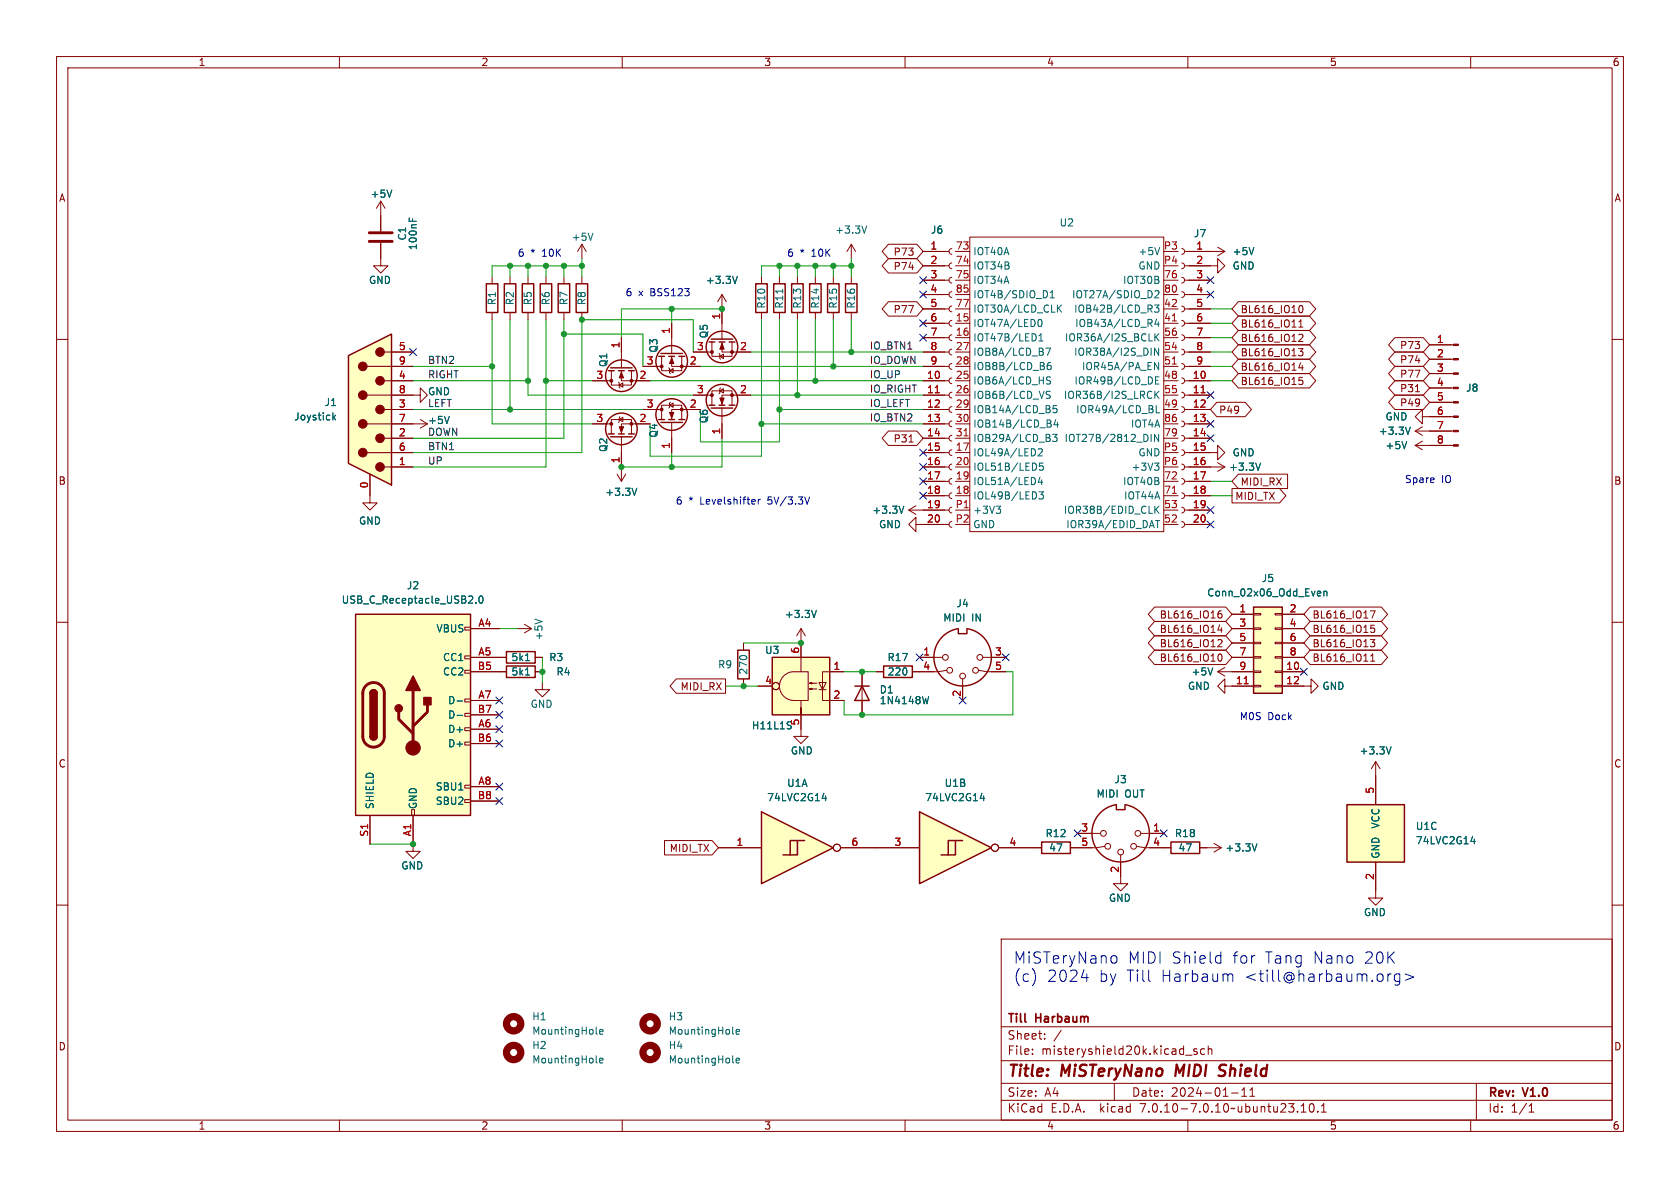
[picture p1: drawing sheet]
<svg xmlns="http://www.w3.org/2000/svg" width="297mm" height="210mm" viewBox="0 0 297 210" stroke-linecap="round" stroke-linejoin="round" font-family="sans-serif">
<g fill="none" stroke="#840000" stroke-width=".18">
<path d="M10 10h277v190h-277zM12 12h273v186h-273zM60 10v2M110 10v2M160 10v2M210 10v2M260 10v2M67.3 35.6v5.3M67.3 35.6l-.8 1.2M67.3 35.6l.8 1.2M10 60h2M67.3 42.9v4.1h1.3l-1.3 1.3-1.3-1.3h1.3"/>
<path d="M87 48.9v1.3M87 55.2v1.3M90.2 48.9v1.3M90.2 55.2v1.3M93.3 48.9v1.3M93.3 55.2v1.3M96.5 48.9v1.3M96.5 55.2v1.3M99.7 48.9v1.3M99.7 55.2v1.3M102.9 43.2l-.8 1.3M102.9 43.2v2.5"/>
<path d="M102.9 48.9v1.3M102.9 55.2v1.3M102.9 43.2l.7 1.3M109.9 59.7v5.3M147.3 48.9v1.3M147.3 55.2v1.3M150.5 43.2v2.5M150.5 48.9v1.3M150.5 55.2v1.3M150.5 43.2l-.8 1.3M150.5 43.2l.8 1.3M163.2 59.7h4.6"/>
<path d="M163.2 57.2h4.6M163.2 54.6h4.6M163.2 52.1h4.6M163.2 49.5h4.6M163.2 47h4.6M163.2 44.5h4.6M168.3 59.2l-.4 .1-.1 .4 .1 .3 .4 .2M168.3 56.6l-.4 .2-.1 .3 .1 .4 .4 .2M168.3 54.1l-.4 .1-.1 .4 .1 .4 .4 .1M168.3 51.6l-.4 .1-.1 .4 .1 .3 .4 .2M168.3 49l-.4 .2-.1 .3 .1 .4 .4 .1M168.3 46.5l-.4 .1-.1 .4 .1 .3 .4 .2"/>
<path d="M168.3 43.9l-.4 .2-.1 .3 .1 .4 .4 .2M168.9 59.7h2.5M168.9 57.2h2.5M168.9 54.6h2.5M168.9 52.1h2.5M168.9 49.5h2.5M168.9 47h2.5M168.9 44.5h2.5M171.4 41.9h34.3v52.1h-34.3zM205.7 59.7h2.6M205.7 57.2h2.6M205.7 54.6h2.6"/>
<path d="M205.7 52.1h2.6M205.7 49.5h2.6M208.9 59.2l.4 .1 .1 .4-.1 .4-.4 .1M208.9 56.6l.4 .2 .1 .4-.1 .3-.4 .2M208.9 54.1l.4 .2 .1 .3-.1 .4-.4 .1M208.9 51.6l.4 .1 .1 .4-.1 .3-.4 .2M208.9 49l.4 .2 .1 .3-.1 .4-.4 .1M208.9 46.5l.4 .1 .1 .4-.1 .4-.4 .1M208.9 43.9l.4 .2 .1 .4-.1 .3-.4 .2M209.4 47h5.9v-1.3l1.2 1.3-1.2 1.3v-1.3M209.4 59.7h4.6M209.4 57.2h4.6"/>
<path d="M209.4 54.6h4.6M209.4 52.1h4.6M209.4 49.5h4.6M209.4 44.5h7.1M215.3 43.7l1.2 .8M216.5 44.5l-1.2 .7M285 60h2M73 69.9h1.3v-1.3l1.3 1.3-1.3 1.2v-1.2M73 74.9h2.6M74.3 74.2l1.3 .7M75.6 74.9l-1.3 .8M104.8 67.3h3.3"/>
<path d="M108.1 65.5v2.6h3.5v-2.6M109.3 67.6l.2 .1v.8l.1 .1M109.5 68.1l.6-.4v.8zM109.9 65.5v1.8h5M163.2 67.3h4.6M163.2 74.9h4.6M163.2 77.5h4.6M163.2 72.4h4.6M163.2 69.9h4.6M163.2 64.8h4.6M163.2 62.2h4.6M168.3 79.5l-.4 .1-.1 .4 .1 .4 .4 .1"/>
<path d="M168.3 77l-.4 .1-.1 .4 .1 .3 .4 .2M168.3 74.4l-.4 .2-.1 .3 .1 .4 .4 .1M168.3 71.9l-.4 .1-.1 .4 .1 .3 .4 .2M168.3 69.3l-.4 .2-.1 .3 .1 .4 .4 .2M168.3 66.8l-.4 .1-.1 .4 .1 .4 .4 .1M168.3 64.3l-.4 .1-.1 .4 .1 .3 .4 .2M168.3 61.7l-.4 .2-.1 .3 .1 .4 .4 .1M168.9 67.3h2.5M168.9 74.9h2.5M168.9 77.5h2.5M168.9 72.4h2.5M168.9 69.9h2.5"/>
<path d="M168.9 64.8h2.5M168.9 62.2h2.5M205.7 67.3h2.6M205.7 74.9h2.6M205.7 77.5h2.6M205.7 72.4h2.6M205.7 69.9h2.6M205.7 64.8h2.6M205.7 62.2h2.6M208.9 79.5l.4 .2 .1 .3-.1 .4-.4 .1M208.9 77l.4 .1 .1 .4-.1 .3-.4 .2M208.9 74.4l.4 .2 .1 .3-.1 .4-.4 .1"/>
<path d="M208.9 71.9l.4 .1 .1 .4-.1 .4-.4 .1M208.9 69.3l.4 .2 .1 .4-.1 .3-.4 .2M208.9 66.8l.4 .2 .1 .3-.1 .4-.4 .1M208.9 64.3l.4 .1 .1 .4-.1 .3-.4 .2M208.9 61.7l.4 .2 .1 .3-.1 .4-.4 .1M209.4 67.3h4.6M209.4 74.9h4.6M209.4 77.5h4.6M209.4 72.4h4.6M209.4 69.9h4.6M209.4 64.8h4.6M209.4 62.2h4.6"/>
<path d="M250.2 76.2h6.7M250.2 76.2l1.3 .8M250.2 78.7h6.7M250.2 78.7l1.3 .8M251.5 73.7v1.2l-1.3-1.2 1.3-1.3v1.3h5.4M251.5 75.4l-1.3 .8M251.5 78l-1.3 .7M252.7 71.1h4.2M252.7 68.6h4.2M252.7 66h4.2M252.7 63.5h4.2M252.7 61h4.2"/>
<path d="M160.7 90.2h7.1M160.7 90.2l1.2 .7M161.9 92.7v-1.3l-1.2 1.3 1.2 1.3v-1.3h5.9M161.9 89.4l-1.2 .8M163.2 87.6h4.6M163.2 85.1h4.6M163.2 82.6h4.6M163.2 80h4.6M168.3 92.2l-.4 .1-.1 .4 .1 .4 .4 .1M168.3 89.7l-.4 .1-.1 .4 .1 .3 .4 .2M168.3 87.1l-.4 .2-.1 .3 .1 .4 .4 .1M168.3 84.6l-.4 .1-.1 .4 .1 .3 .4 .2"/>
<path d="M168.3 82l-.4 .2-.1 .3 .1 .4 .4 .2M168.9 90.2h2.5M168.9 87.6h2.5M168.9 85.1h2.5M168.9 82.6h2.5M168.9 80h2.5M205.7 92.7h2.6M205.7 90.2h2.6M205.7 87.6h2.6M205.7 85.1h2.6M208.9 92.2l.4 .2 .1 .3-.1 .4-.4 .1M208.9 89.7l.4 .1 .1 .4-.1 .3-.4 .2"/>
<path d="M208.9 87.1l.4 .2 .1 .3-.1 .4-.4 .1M208.9 84.6l.4 .1 .1 .4-.1 .4-.4 .1M208.9 82l.4 .2 .1 .4-.1 .3-.4 .2M209.4 80h5.9v-1.3l1.2 1.3-1.2 1.3v-1.3M209.4 92.7h4.6M209.4 90.2h4.6M209.4 87.6h4.6M209.4 85.1h4.6M209.4 82.6h7.1M215.3 81.8l1.2 .8M216.5 82.6l-1.2 .7M10 110h2"/>
<path d="M82.2 118.5h1v.5h-1zM82.2 116h1v.5h-1zM82.2 110.9h1v.5h-1zM83.2 118.7h6.3M83.2 116.2h6.3M83.2 111.1h5.1M91.4 111.1h2.6M92.7 110.4l1.3 .7M94 111.1l-1.3 .8M94.6 118.7h1.3M94.6 116.2h1.3M131.4 113.7v1.2"/>
<path d="M138.6 119.5a2.54 2.54 0 0 1 1.7-.8h2.6v5.1h-2.6a2.54 2.54 0 0 1-2.3-1.6 2.54 2.54 0 0 1 .6-2.7zM141.6 111.1l-.8 1.3M141.6 111.1v7.6M141.6 111.1l.8 1.3M149.2 118.7h-3.8v5.1h3.8M154.9 118.7h1.3M162.6 116.2h4M167.4 118.5l-1.5 .2h-4.6M173 118.5l1.5 .2h3.3M173.7 116.2h4.1M215.3 118.7h6.3M215.3 118.7l1.2 .8"/>
<path d="M216.5 118l-1.2 .7M217.8 116.2h3.8M217.8 111.1h3.8M217.8 108.6h3.8M217.8 113.7h3.8M221.6 118.6h1.3v.3h-1.3zM221.6 116.1h1.3v.2h-1.3zM221.6 113.5h1.3v.3h-1.3zM221.6 111h1.3v.3h-1.3zM221.6 108.5h1.3v.2h-1.3zM225.4 118.6h1.3v.3h-1.3zM225.4 116.1h1.3v.2h-1.3z"/>
<path d="M225.4 113.5h1.3v.3h-1.3zM225.4 111h1.3v.3h-1.3zM225.4 108.5h1.3v.2h-1.3zM226.7 118.7h3.8M226.7 116.2h3.8M226.7 111.1h3.8M226.7 108.6h3.8M226.7 113.7h3.8M285 110h2M82.2 138.8h1v.5h-1zM82.2 131.2h1v.5h-1zM82.2 128.7h1v.5h-1z"/>
<path d="M82.2 126.1h1v.5h-1zM82.2 123.6h1v.5h-1zM83.2 128.9h5.1M83.2 123.8h5.1M83.2 139.1h5.1M83.2 131.4h5.1M83.2 126.4h5.1M95.9 120.7v1.2h1.3l-1.3 1.3-1.3-1.3h1.3M131.4 120v1.3M134 121.3h2.5M141.6 123.8v2.6v-1.3M141.6 126.4v3.8h-1.3l1.3 1.2 1.3-1.2h-1.3"/>
<path d="M143.1 121.8l.4-.1v.2l-.4-.1h1.3M143.1 120.8l.4-.1v.2l-.4-.1h1.3M144.8 120.7h1.2l-.6 1.2zM144.8 121.9h1.2M170.2 120v3.8M216.5 121.3v-1.3l-1.2 1.3 1.2 1.3v-1.3h5.1M221.6 121.2h1.3v.2h-1.3zM225.4 121.2h1.3v.2h-1.3zM226.7 121.3h5.1v-1.3l1.2 1.3-1.2 1.3v-1.3M243.2 134.6l-.8 1.3M243.2 134.6v7.6M243.2 134.6l.8 1.3"/>
<path d="M10 160h2M65.4 144.1v5.1M72.8 143.1h.5v1h-.5zM73 144.1v6.4h1.3l-1.3 1.3-1.2-1.3h1.2M82.2 141.4h1v.5h-1zM83.2 141.6h5.1M182.9 149.9h1.2M190.5 147.3h4.1M195.3 149.6l-1.5 .3h-4.6M198.1 151.1v5.1h1.3l-1.3 1.3-1.3-1.3h1.3M200.9 149.6l1.5 .3h4.6M201.7 147.3h4"/>
<path d="M212.1 149.9h3.8M214.6 149.1l1.3 .8M215.9 149.9l-1.3 .7M243.2 152.4v6.4h1.3l-1.3 1.2-1.3-1.2h1.3M285 160h2M177 166h108v32h-108zM60 198v2M110 198v2M160 198v2M177 194.5h108M177 191.5h108M177 187.5h108"/>
<path d="M177 181.5h108M182.5 186.3v.1M182.5 185.5v.1M184.7 183.6v.1M184.7 182.8v.1M187.6 182.1l-1.3 2M197 191.5v3M209.6 186.5h1.1M210 198v2M211.6 185.5l-.4-.1-.2 .2 .1 .2 .5 .2v.3h-.6M213 185.5l-.5-.1-.3 .3v.4l.2 .2h.6M213.6 185.5l.2-.1 .4 .1v.9"/>
<path d="M213.6 184.9v1.5M217.7 193.2h1.2M219.5 193.8h.9M219.5 192.7l.5-.4v1.5M221 193.8h.8M221 192.7l.4-.4v1.5M229.4 196.5v.1M230 196.6h.9M230 195.5l.5-.4v1.5M231.6 195.2l.2-.1a.81 .81 0 0 1 .6 .6 .81 .81 0 0 1-.3 .8l-.1 .1a.81 .81 0 0 1-.4-1.4zM233 196.5v.1M233.6 196.6h.9"/>
<path d="M233.6 195.5l.4-.4v1.5M260 198v2M261 191.5v6.5M270.3 196.6h.9M270.3 195.5l.4-.4v1.5"/>
<circle cx="167.1" cy="116.2" r=".51"/>
<circle cx="167.9" cy="118.5" r=".51"/>
<circle cx="170.2" cy="119.5" r=".51"/>
<circle cx="172.5" cy="118.5" r=".51"/>
<circle cx="173.2" cy="116.2" r=".51"/>
<circle cx="137.2" cy="121.3" r=".63"/>
<circle cx="195.1" cy="147.3" r=".51"/>
<circle cx="195.8" cy="149.6" r=".51"/>
<circle cx="198.1" cy="150.6" r=".51"/>
<circle cx="200.4" cy="149.6" r=".51"/>
<circle cx="201.2" cy="147.3" r=".51"/>
</g>
<path d="M208 188.2l-.2 2M215.7 189.1l.8 .3M216.5 190l-.3 .2h-.5M216.5 188.2h-.5l-.3 .2" fill="none" stroke="#840000" stroke-width=".4"/>
<g fill="none" stroke="#840000" stroke-width=".25">
<path d="M86 50.2h2v5h-2zM89.2 50.2h2v5h-2zM92.3 50.2h2.1v5h-2.1zM95.5 50.2h2v5h-2zM98.7 50.2h2v5h-2zM101.9 50.2h2v5h-2zM146.3 50.2h2v5h-2zM149.5 50.2h2v5h-2zM107.6 65.5h1M107.9 65h3.9M109.3 65.5h1.1M111.1 65.5h1"/>
<path d="M62.9 108.6h20.3v35.5h-20.3zM89.5 117.7h5.1v2.1h-5.1zM89.5 115.2h5.1v2h-5.1zM130.4 114.9h2.1v5.1h-2.1zM136.5 116.2h10.2v10.2h-10.2zM156.2 117.7h5.1v2.1h-5.1zM169.4 111.1a5.1 5.1 0 0 0-3.5 7.8 5.1 5.1 0 0 0 8.6 0 5.1 5.1 0 0 0-3.6-7.8M169.4 111.3v.7h1.5v-.7M221.6 107.3h5.1v15.3h-5.1zM65.4 130.2a.64 .64 0 0 0 .6 .6 .64 .64 0 0 0 .7-.6M65.4 122.6a.64 .64 0 0 1 .6-.7 .64 .64 0 0 1 .7 .7M184.1 148.8h5.1v2.1h-5.1z"/>
<path d="M197.4 142.2a5.1 5.1 0 0 0-3.6 7.8 5.1 5.1 0 0 0 8.6 0 5.1 5.1 0 0 0-3.5-7.8M197.4 142.4v.7h1.5v-.7M207 148.8h5.1v2.1h-5.1zM238.1 142.2h10.2v10.2h-10.2z"/>
<circle cx="109.9" cy="66.4" r="2.79"/>
</g>
<g fill="none" stroke="#006464" stroke-width=".18">
<path d="M69.3 33.6l-.5 1.3M72.3 38.5v.6M72.9 38.7v.4M153.2 39.9l-.4 1.3M104.8 41.2l-.4 1.3M183.5 56.9l.1-.3 .2-.1a.68 .68 0 0 1 .4 .6 .68 .68 0 0 1-.4 .6l-.2-.1-.1-.4M183.7 59.4l.3-.4v1.3M185.7 52.6h.7M185.7 51.7l.3-.3v1.2M187.1 54.5l.6 .7M187.7 53.9l-.8 .7M204.1 53.9h.8l-.4 .5 .3 .1v.6l-.2 .1-.5-.1"/>
<path d="M204.2 51.5l.4-.1 .3 .3-.8 .9h.8M204.2 59v1.3M204.3 59.5l.6 .8M204.5 56.4l-.3 .9h.8M204.8 56.9v.8M204.9 59l-.7 .7M205 43.8l-.4 1.2M221.7 43.8l-.5 1.2M79.4 73.6l-.4 1.3M183.5 79.4l.5-.1 .3 .4-.8 .9h.8M183.7 60.3h.7M184.9 61.5h.8l-.5 1.3"/>
<path d="M185.1 69.7l.4 .2 .2 .3-.3 .2h-.5M185.1 69.2h.6M185.1 67.2l.5 .1 .1 .3-.2 .3-.5-.1M185.1 66.7h.6M185.7 64.1h-.3a.85 .85 0 0 0 0 1.2l.4-.1v-.4l-.2-.2h-.4l-.1 .2M186.1 76.8h.8l-.4 .5 .3 .1v.5l-.2 .1-.5-.1M186.6 74.2l-.3 .9h.8M186.8 71.7h-.6l-.1 .6 .2-.1h.5l.1 .2-.1 .4-.2 .2-.5-.2M186.9 74.7v.8M203.5 76.8v1.2M204.1 64.1l.7 1.2v-1.2M204.2 69.2v1.2"/>
<path d="M204.3 67.2h.4M204.3 69.7l.6 .7M204.4 71.7v1.3h.6M204.8 61.5v1.3l-.7-1.3v1.3M204.8 76.8v1.2l-.7-1.2v1.2M204.9 66.6h-.6v1.3h.6M204.9 69.2l-.7 .7M248.7 78l-.4 1.3M249.3 75.5l-.4 1.3M159.8 89.5l-.4 1.2M176.1 89.5h.8l-.4 .5M176.7 90l.2 .2v.3l-.2 .2"/>
<path d="M183.7 86.9h.8l-.5 .5 .4 .1v.6l-.2 .1-.5-.1M183.9 84.3l-.4 .9h.8M184.2 84.8v.9M184.4 81.9h-.6l-.1 .6 .2-.2 .4 .1 .2 .2-.1 .4-.2 .1-.5-.1M204.1 81.9h.8l-.4 .4M204.2 89.5v1.2M204.3 92h.7M204.3 90l.6 .7M204.6 82.3l.3 .3v.3l-.3 .2M204.6 92v1.3M204.9 89.5l-.7 .7M222.8 81.9l-.4 1.2"/>
<path d="M84.1 106.5v.1M84.8 105.5l.2-.1a.68 .68 0 0 1 .4 .6 .68 .68 0 0 1-.4 .6l-.2-.1-.1-.4zM92.9 119.3h.7M92.9 116.8h.7M94.6 109.5l1.2 .4M144.3 107.9l-.4 1.3M214.4 118.1l-.4 1.2M233.1 104.5l.3 .1 .1 .2-.6 .1M233.4 105.3l-.3 .1M234 104.6l.2-.1 .3 .1 .1 .8M234 104.5v.9M80.8 123.9h1"/>
<path d="M80.8 126.5h1M245.9 132l-.4 1.3M222.2 149.2l-.4 1.2M260 148.7h.8M260.6 148.3v.9M105.4 182.6l.2 .2M105.4 187.7l.2 .2M106 187.5l.6-.1-.1-.3h-.3l-.2 .1 .1 .6h.4M106 182.4l.6-.1-.1-.3h-.3l-.2 .2 .1 .6h.4M129.5 187.7l.2 .2M129.5 182.6l.2 .2M130.1 187.5l.6-.1v-.3h-.4l-.2 .1 .1 .6h.5"/>
<path d="M130.1 182.4l.6-.1v-.3h-.4l-.2 .2 .1 .6h.5"/>
</g>
<g fill="none" stroke="#840000" stroke-width="1.3">
<circle cx="90.8" cy="186.1" r="1.27"/>
<circle cx="90.8" cy="181" r="1.27"/>
<circle cx="114.9" cy="186.1" r="1.27"/>
<circle cx="114.9" cy="181" r="1.27"/>
</g>
<g fill="#ffffc2" stroke="#ffffc2" stroke-width=".18">
<path d="M62.9 108.6h20.3v35.5h-20.3z"/>
<path d="M136.5 116.2h10.2v10.2h-10.2z"/>
<path d="M221.6 107.3h5.1v15.3h-5.1z"/>
<path d="M238.1 142.2h10.2v10.2h-10.2z"/>
</g>
<path d="M65.3 41.1h4M65.3 42.7h4M64.7 121.2a1.9 1.9 0 0 1 2.1-.4 1.9 1.9 0 0 1 1.1 1.8v7.6a1.91 1.91 0 0 1-1.9 1.9 1.91 1.91 0 0 1-1.9-1.9v-7.8l.2-.6zM70.5 125.9v1.2l2.5 2.6M73 122v10.2M75.6 124.6v1.3l-2.6 2.5" fill="none" stroke="#840000" stroke-width=".51"/>
<g fill="#840000" stroke="#840000" stroke-width=".25">
<path d="M65.4 130.2h1.3a.64 .64 0 0 1-.7 .6 .64 .64 0 0 1-.6-.6z"/>
<path d="M65.4 122.6h1.3v7.6h-1.3z"/>
<path d="M65.6 122.1a.64 .64 0 0 1 .7-.1 .64 .64 0 0 1 .4 .6h-1.3z"/>
<path d="M73 119.5l1.3 2.5h-2.5z"/>
<path d="M74.9 123.3h1.3v1.3h-1.3z"/>
<circle cx="70.5" cy="125.2" r=".63"/>
</g>
<g fill="#840000" stroke="#840000" stroke-width=".18">
<path d="M109.9 65.8l.3 1h-.7z"/>
<path d="M256.9 78.6h.9v.3h-.9z"/>
<path d="M256.9 76.1h.9v.2h-.9z"/>
<path d="M256.9 73.5h.9v.3h-.9z"/>
<path d="M256.9 71h.9v.2h-.9z"/>
<path d="M256.9 68.5h.9v.2h-.9z"/>
<path d="M256.9 65.9h.9v.3h-.9z"/>
<path d="M256.9 63.4h.9v.2h-.9z"/>
<path d="M256.9 60.8h.9v.3h-.9z"/>
<circle cx="73" cy="132.2" r="1.27"/>
<circle cx="111.6" cy="67.3" r=".25"/>
<circle cx="108.1" cy="67.3" r=".25"/>
</g>
<path d="M207.3 56.7h.7M165.3 69.4h.8M170.4 77.1h.7M207.3 64.4h.7M212.3 69.4h.8M207.3 87.2h.7M220 120.9h.7" fill="none" stroke="#a90000" stroke-width=".18"/>
<g fill="#ffffc2">
<path d="M168.9 148.6v2.5h-1.3z"/>
<path d="M162.6 143.5l12.7 6.4-12.7 6.3z"/>
<path d="M167.6 148.6h2.6l-3.8 2.5h1.2z"/>
</g>
<path d="M151.1 121.3h2.6M152.4 121.3l1.3 2.5h-2.6zM162.6 143.5l12.7 6.4-12.7 6.3zM168.9 148.6v2.5h-1.3M170.2 148.6h-2.6v2.5h-1.2" fill="none" stroke="#840000" stroke-width=".25"/>
<g fill="none" stroke="#840000" stroke-width=".18">
<path d="M152.4 118.7v7.7M154.9 149.9h7.7M176.5 149.9h6.4"/>
<circle cx="175.9" cy="149.9" r=".63"/>
</g>
<path d="M164.2 123.1l-.3 1.3M173.3 141.1h.8M173.9 140.7v.8" fill="none" stroke="#006464" stroke-width=".18"/>
<g fill="#ffffc2">
<path d="M141 148.6v2.5h-1.3z"/>
<path d="M134.6 143.5l12.7 6.4-12.7 6.3z"/>
<path d="M139.7 148.6h2.5l-3.8 2.5h1.3z"/>
</g>
<g fill="none" stroke="#840000" stroke-width=".25">
<path d="M136.8 50.2h2v5h-2zM140 50.2h2v5h-2zM143.1 50.2h2.1v5h-2.1zM107.6 76.7h1M107.9 77.2h3.9M109.3 76.7h1.1M111.1 76.7h1M116.5 63h1M116.5 74.2h1M116.8 62.5h3.8M116.8 74.7h3.8M118.2 63h1.1"/>
<path d="M118.2 74.2h1.1M120 63h1M120 74.2h1M125.3 71.6h1.1M125.7 72.1h3.8M127.1 71.6h1M128.9 71.6h1M134.6 143.5l12.7 6.4-12.7 6.3zM141 148.6v2.5h-1.3M142.2 148.6h-2.5v2.5h-1.3"/>
<circle cx="109.9" cy="75.8" r="2.79"/>
<circle cx="118.7" cy="73.3" r="2.79"/>
<circle cx="118.7" cy="63.9" r="2.79"/>
<circle cx="127.6" cy="70.7" r="2.79"/>
</g>
<g fill="none" stroke="#840000" stroke-width=".18">
<path d="M118.7 57.2v5.3M137.8 48.9v1.3M137.8 55.2v1.3M141 48.9v1.3M141 55.2v1.3M144.1 48.9v1.3M144.1 55.2v1.3M104.8 74.9h3.3M108.1 76.7v-2.5h3.5v2.5M109.5 74.2l.6-.4v.7zM109.6 73.7l-.1 .1v.7l-.2 .2M109.9 77.2v7.9"/>
<path d="M113.7 64.8h3.3M113.7 72.4h3.3M114.9 74.9h-5v1.8M117 63v2.5h3.5v-2.5M117 74.2v-2.6h3.5v2.6M118.2 65l.2 .2v.7l.1 .1M118.4 65.5l.6-.3v.7zM118.4 71.6l.6-.4v.8zM118.5 71.1l-.1 .1v.8l-.2 .1M118.7 63v1.8h5.1M118.7 74.7v5.3M122.6 69.9h3.3"/>
<path d="M123.8 72.4h-5.1v1.8M125.9 71.6v-2.5h3.5v2.5M127.3 69.1l.6-.4v.8zM127.4 68.6l-.1 .1v.8l-.2 .1M127.6 72.1v5.4M132.7 69.9h-5.1v1.7M109.1 83.8l.8 1.3M110.6 83.8l-.7 1.3M127 149.9h7.6M148.6 149.9h6.3"/>
<circle cx="148" cy="149.9" r=".63"/>
</g>
<path d="M138.4 51.1v.7M112.6 86.3l-.4 1.3M145.4 141.1h.7M146 140.7v.8" fill="none" stroke="#006464" stroke-width=".18"/>
<g fill="#840000" stroke="#840000" stroke-width=".18">
<path d="M109.5 75.4h.7l-.3 1.1z"/>
<path d="M118.7 63.2l.4 1.1h-.7z"/>
<path d="M118.4 72.9h.7l-.4 1z"/>
<path d="M127.3 70.4h.7l-.4 1z"/>
<circle cx="111.6" cy="74.9" r=".25"/>
<circle cx="108.1" cy="74.9" r=".25"/>
<circle cx="120.5" cy="64.8" r=".25"/>
<circle cx="117" cy="64.8" r=".25"/>
<circle cx="120.5" cy="72.4" r=".25"/>
<circle cx="117" cy="72.4" r=".25"/>
<circle cx="129.4" cy="69.8" r=".25"/>
<circle cx="125.9" cy="69.8" r=".25"/>
</g>
<path d="M61.6 62.9l7.6-3.8v26.6l-7.6-3.8z" fill="#ffffc2"/>
<g fill="#840000" stroke="#840000" stroke-width=".18">
<path d="M127.6 60.7l.4 1h-.7z"/>
<circle cx="67.2" cy="82.5" r=".76"/>
<circle cx="67.2" cy="77.5" r=".76"/>
<circle cx="67.2" cy="72.4" r=".76"/>
<circle cx="67.2" cy="67.3" r=".76"/>
<circle cx="67.2" cy="62.2" r=".76"/>
<circle cx="64.1" cy="80" r=".76"/>
<circle cx="64.1" cy="74.9" r=".76"/>
<circle cx="64.1" cy="69.8" r=".76"/>
<circle cx="64.1" cy="64.8" r=".76"/>
<circle cx="129.4" cy="62.2" r=".25"/>
<circle cx="125.9" cy="62.2" r=".25"/>
</g>
<g fill="none" stroke="#840000" stroke-width=".18">
<path d="M67.3 38.1v2.8M67.3 42.9v2.8M109.9 59.7v2.5M118.7 57.2v2.5M127.6 52.1l-.7 1.2M127.6 52.1v7.8M127.6 52.1l.8 1.2M134.6 48.9v1.3M134.6 55.2v1.3M157.1 53.3h5l1.1 1.3-1.1 1.3h-5l-1.2-1.3zM157.1 45.7h5l1.1 1.3-1.1 1.3h-5l-1.2-1.3zM157.1 43.2h5l1.1 1.3-1.1 1.2h-5l-1.2-1.2z"/>
<path d="M163.2 44.5h3.8M163.2 47h3.8M163.2 49.5h3.8M163.2 52.1h3.8M163.2 54.6h3.8M163.2 57.2h3.8M163.2 59.7h3.8M210.2 44.5h3.8M210.2 47h3.8M210.2 49.5h3.8M210.2 52.1h3.8M210.2 54.6h3.8"/>
<path d="M210.2 57.2h3.8M210.2 59.7h3.8M218.9 58.4h12.6l1.1 1.3-1.1 1.3h-12.6l-1.1-1.3zM218.9 53.3h12.6l1.1 1.3-1.1 1.3h-12.6l-1.1-1.3zM218.9 55.9h12.6l1.1 1.3-1.1 1.2h-12.6l-1.1-1.2zM229.6 57.8h.7M229.6 56.9l.4-.3v1.2M229.7 54.3l.2-.3a.68 .68 0 0 1 .5 .6 .68 .68 0 0 1-.5 .7l-.2-.3M229.7 59.2l.4-.1 .2 .4-.7 .9h.7M246.6 59.7h5l1.1 1.3-1.1 1.2h-5l-1.1-1.2zM64.9 74.9h8.1M64.9 69.9h8.1"/>
<path d="M64.9 64.8h8.1M67.9 77.5h5.1M67.9 72.4h5.1M67.9 67.3h5.1M67.9 62.2h5.1M104.8 74.9h2.5M104.8 67.3h2.5M112.4 74.9h2.5M112.4 67.3h2.5M113.7 72.4h2.5M113.7 64.8h2.5M118.7 77.5v2.5"/>
<path d="M121.3 72.4h2.5M121.3 64.8h2.5M122.6 69.9h2.5M122.6 62.2h3.3M125.9 60.5v2.5h3.5v-2.5M127.1 62.5l.2 .1v.8l.1 .1M127.3 63l.6-.4v.8zM127.6 60.5v1.7h5.1M127.6 74.9v2.6M130.2 69.9h2.5M157.1 76.2h5l1.1 1.3-1.1 1.2h-5l-1.2-1.2zM160.7 78.1h.7"/>
<path d="M163.2 77.5h3.8M163.2 74.9h3.8M163.2 72.4h3.8M163.2 69.9h3.8M163.2 67.3h3.8M163.2 64.8h3.8M163.2 62.2h3.8M210.2 77.5h3.8M210.2 74.9h3.8M210.2 72.4h3.8M210.2 69.9h3.8M210.2 67.3h3.8"/>
<path d="M210.2 64.8h3.8M210.2 62.2h3.8M215.1 71.1h5l1.1 1.3-1.1 1.3h-5l-1.1-1.3zM218.9 66h12.6l1.1 1.3-1.1 1.3h-12.6l-1.1-1.3zM218.9 61h12.6l1.1 1.2-1.1 1.3h-12.6l-1.1-1.3zM218.9 63.5h12.6l1.1 1.3-1.1 1.2h-12.6l-1.1-1.2zM229.6 61.6h.7l-.4 .5 .4 .1v.6l-.2 .1-.5-.1M229.7 66.7h.6M229.7 67.3l.4-.1 .2 .2-.1 .5h-.5M229.9 64.1l-.3 .9h.8M230.2 64.6v.8M246.6 64.8h5l1.1 1.2-1.1 1.3h-5l-1.1-1.3z"/>
<path d="M246.6 67.3h5l1.1 1.3-1.1 1.3h-5l-1.1-1.3zM246.6 62.2h5l1.1 1.3-1.1 1.3h-5l-1.1-1.3zM246.6 69.8h5l1.1 1.3-1.1 1.3h-5l-1.1-1.3zM250.2 69.3h.8M252.7 61h3.8M252.7 63.5h3.8M252.7 66h3.8M252.7 68.6h3.8M252.7 71.1h3.8M252.7 73.7h3.8M252.7 76.2h3.8M252.7 78.7h3.8"/>
<path d="M64.9 80h8.1M65.4 83.8v5.1h-1.3l1.3 1.3 1.3-1.3h-1.3M67.9 82.6h5.1M109.9 80v2.6M163.2 82.6h3.8M163.2 80h3.8M163.2 85.1h3.8M163.2 87.6h3.8M163.2 90.2h3.8M163.2 92.7h3.8M210.2 82.6h3.8M210.2 80h3.8"/>
<path d="M210.2 85.1h3.8M210.2 87.6h3.8M210.2 90.2h3.8M210.2 92.7h3.8M217.8 86.4h8.4l1.1 1.2-1.1 1.3h-8.4zM218.9 83.8h8.7v2.6h-8.7l-1.1-1.3zM83.2 111.1h5.1M83.2 116.2h6.3M83.2 118.7h6.3M94.6 116.2h1.3M94.6 118.7h1.3M141.6 113.7v2.5"/>
<path d="M146.7 118.7h2.5M152.4 118.7v2.6M154.9 118.7h1.3M161.3 118.7h3.8M162.6 116.2h2.5M175.3 116.2h2.5M175.3 118.7h2.5M204.1 112.4h12.6l1.1 1.3-1.1 1.2h-12.6l-1.1-1.2zM204.1 109.9h12.6l1.1 1.2-1.1 1.3h-12.6l-1.1-1.3zM204.1 107.3h12.6l1.1 1.3-1.1 1.3h-12.6l-1.1-1.3zM204.1 114.9h12.6l1.1 1.3-1.1 1.3h-12.6l-1.1-1.3zM215.4 115.8l.2-.2a.68 .68 0 0 1 .5 .6 .68 .68 0 0 1-.5 .7l-.2-.3"/>
<path d="M215.4 113.1h.4l.2 .3-.8 .9h.8M215.4 108.6l.4-.1 .2 .2-.1 .5-.3 .1-.2-.2M215.6 110.5l-.3 .9h.8M215.9 108h-.3l-.2 .3M215.9 110.9v.9M217.8 111.1h3.8M217.8 116.2h3.8M217.8 118.7h3.8M217.8 108.6h3.8M217.8 113.7h3.8M226.7 111.1h3.8M226.7 116.2h3.8"/>
<path d="M226.7 118.7h3.8M226.7 108.6h3.8M226.7 113.7h3.8M231.6 109.9h12.6l1.1 1.2-1.1 1.3h-12.6l-1.1-1.3zM231.6 107.3h12.6l1.1 1.3-1.1 1.3h-12.6l-1.1-1.3zM231.6 114.9h12.6l1.1 1.3-1.1 1.3h-12.6l-1.1-1.3zM231.6 112.4h12.6l1.1 1.3-1.1 1.2h-12.6l-1.1-1.2zM242.3 113.1h.7l-.4 .4 .4 .2v.5l-.2 .1h-.5M242.3 108h.8l-.5 1.3M242.3 116.9h.7M242.3 116l.4-.4v1.3M242.4 110.5h.6"/>
<path d="M242.4 111.1l.4-.1 .2 .3-.1 .4h-.5M83.2 128.9h5.1M83.2 123.8h5.1M83.2 139.1h5.1M83.2 131.4h5.1M83.2 126.4h5.1M119.6 120h8.7v2.6h-8.7l-1.2-1.3zM134 121.3h2.5M141.6 126.4v2.5M146.7 123.8h2.5M152.4 123.8v2.6M170.2 121.3v2.5"/>
<path d="M217.8 121.3h3.8M226.7 121.3h3.8M243.2 137.2v5M65.4 144.1v5.1M73 144.1v5.1M83.2 141.6h5.1M117.5 148.6h8.4l1.1 1.3-1.1 1.2h-8.4zM127 149.9h7.6M148.6 149.9h14M176.5 149.9h7.6M189.2 149.9h3.8M190.5 147.3h2.5"/>
<path d="M198.1 152.4v2.5M203.2 149.9h3.8M203.2 147.3h2.5M212.1 149.9h1.3M243.2 152.4v5.1"/>
<circle cx="137.2" cy="121.3" r=".63"/>
<circle cx="148" cy="149.9" r=".63"/>
<circle cx="175.9" cy="149.9" r=".63"/>
</g>
<g fill="none" stroke="#840000" stroke-width=".25">
<path d="M125.7 59.9h3.8M133.6 50.2h2v5h-2zM61.6 62.9l7.6-3.8v26.6l-7.6-3.8zM125.3 60.5h1.1M127.1 60.5h1M128.9 60.5h1"/>
<circle cx="127.6" cy="61.3" r="2.79"/>
</g>
<g fill="none" stroke="#006464" stroke-width=".18">
<path d="M69.3 33.6l-.5 1.3M72.3 38.5v.6M72.9 38.7v.4M130.4 48.8l-.5 1.3M221.7 43.8l-.5 1.2M58.9 73v1.2M59 73.8l.3 .4M59.3 73.4l-.4 .5M79.4 73.6l-.4 1.3M248.7 78l-.4 1.3M249.3 75.5l-.4 1.3M112.6 86.3l-.4 1.3"/>
<path d="M159.8 89.5l-.4 1.2M222.8 81.9l-.4 1.2M84.1 106.5v.1M84.8 105.5l.2-.1a.68 .68 0 0 1 .4 .6 .68 .68 0 0 1-.4 .6l-.2-.1-.1-.4zM92.9 116.8h.7M92.9 119.3h.7M144.3 107.9l-.4 1.3M214.4 118.1l-.4 1.2M233.1 104.5l.3 .1 .1 .2-.6 .1M233.4 105.3l-.3 .1M234 104.6l.2-.1 .3 .1 .1 .8M234 104.5v.9"/>
<path d="M80.8 123.9h1M80.8 126.5h1M164.2 123.1l-.3 1.3M245.9 132l-.4 1.3M145.4 141.1h.7M146 140.7v.8M173.3 141.1h.8M173.9 140.7v.8M222.2 149.2l-.4 1.2M260 148.7h.8M260.6 148.3v.9"/>
</g>
<g fill="none" stroke="#0000c2" stroke-width=".18">
<path d="M134.1 88.3v.8M134.4 88.3l-.3 .2M143.1 87.9l-.4 1.2M191.2 172.8h1.2M192.1 172.2v1.3M196.8 168.9a.54 .54 0 0 1 .7 .4v.6a.54 .54 0 0 1-.7 .4M215.3 168.9l.5 .1M215.8 170.2l-.5 .1M215.8 168.3v2M217.4 172.2h.2l.3 .2v1.1M245.9 172.2l-.4 .1M247.5 172.2h-.6l-.4 .3v.6l.2 .3 .2 .1 .6-.1"/>
<path d="M247.5 172.2v1.6a.54 .54 0 0 1-.9 .3M248.4 172.2l1.5 .5-1.5 .6"/>
</g>
<g fill="none" stroke="#009600" stroke-width=".18">
<path d="M87 56.5v18.4h17.8M90.2 47v1.9M90.2 56.5v15.9M93.3 47v1.9M93.3 56.5v13.4h29.3M96.5 56.5v26.1h-23.5M96.5 47v1.9M99.7 47v1.9M99.7 56.5v21h-26.7M99.7 59.1h14v5.7M102.9 47h-15.9v1.9M102.9 45.7v3.2"/>
<path d="M118.7 54.6v2.6M127.6 54.6h-17.7v5.1M134.6 56.5v24.1h-19.7v-5.7M137.8 47v1.9M137.8 56.5v21.6h-14v-5.7M141 47v1.9M141 56.5v13.4M144.1 47v1.9M144.1 56.5v10.8M147.3 47v1.9M147.3 56.5v8.3M150.5 47h-15.9v1.9"/>
<path d="M150.5 45.7v3.2M150.5 56.5v5.7M214 54.6h3.8M214 59.7h3.8M214 57.2h3.8M73 72.4h40.7M73 67.3h20.3M73 64.8h14M96.5 67.3h8.3M114.9 67.3h48.3M122.6 62.2v-5.7h-19.7v23.5h-29.9M123.8 64.8h39.4"/>
<path d="M127.6 77.5v5.1h-17.7M132.7 69.9h30.5M132.7 62.2h30.5M134.6 74.9h28.6M137.8 72.4h25.4M214 67.3h3.8M214 64.8h3.8M214 62.2h3.8M118.7 80v2.6M214 85.1h3.8M214 87.6h3.8M88.3 111.1h3.1"/>
<path d="M95.9 116.2v4.5M131.4 113.7h10.2M149.2 118.7h5.7M177.8 118.7h1.3v7.7h-29.9v-2.6M128.3 121.3h5.7M65.4 149.2h7.6"/>
</g>
<g fill="none" stroke="#000084" stroke-width=".18">
<path d="M162.6 59.1l1.2 1.2M162.6 51.5l1.2 1.2M162.6 48.9l1.2 1.2M162.6 56.5l1.2 1.3M163.8 59.1l-1.2 1.2M163.8 51.5l-1.2 1.2M163.8 48.9l-1.2 1.2M163.8 56.5l-1.2 1.3M213.4 48.9l1.2 1.2M213.4 51.5l1.2 1.2M214.6 48.9l-1.2 1.2M214.6 51.5l-1.2 1.2"/>
<path d="M72.4 61.6l1.2 1.2M73.6 61.6l-1.2 1.2M162.6 79.4l1.2 1.2M163.8 79.4l-1.2 1.2M213.4 69.2l1.2 1.3M213.4 74.3l1.2 1.2M213.4 76.9l1.2 1.2M214.6 69.2l-1.2 1.3M214.6 74.3l-1.2 1.2M214.6 76.9l-1.2 1.2M162.6 87l1.2 1.2M162.6 84.5l1.2 1.2"/>
<path d="M162.6 81.9l1.2 1.3M163.8 87l-1.2 1.2M163.8 84.5l-1.2 1.2M163.8 81.9l-1.2 1.3M213.4 89.6l1.2 1.2M213.4 92.1l1.2 1.2M214.6 89.6l-1.2 1.2M214.6 92.1l-1.2 1.2M162 115.6l1.2 1.2M163.2 115.6l-1.2 1.2M177.2 115.6l1.2 1.2M178.4 115.6l-1.2 1.2"/>
<path d="M229.9 118.1l1.2 1.3M231.1 118.1l-1.2 1.3M87.7 123.2l1.2 1.2M87.7 138.5l1.2 1.2M87.7 125.8l1.2 1.2M87.7 130.8l1.2 1.3M87.7 128.3l1.2 1.2M88.9 123.2l-1.2 1.2M88.9 138.5l-1.2 1.2M88.9 125.8l-1.2 1.2M88.9 130.8l-1.2 1.3M88.9 128.3l-1.2 1.2"/>
<path d="M169.6 123.2l1.2 1.2M170.8 123.2l-1.2 1.2M87.7 141l1.2 1.2M88.9 141l-1.2 1.2M189.9 146.7l1.2 1.2M191.1 146.7l-1.2 1.2M205.1 146.7l1.2 1.2M206.3 146.7l-1.2 1.2"/>
</g>
<path d="M165.3 69.4h.8M212.3 69.4h.8M220 120.9h.7" fill="none" stroke="#a90000" stroke-width=".18"/>
<g fill="#009600" stroke="#009600" stroke-width=".18">
<circle cx="87" cy="64.8" r=".46"/>
<circle cx="90.2" cy="72.4" r=".46"/>
<circle cx="93.3" cy="67.3" r=".46"/>
<circle cx="96.5" cy="67.3" r=".46"/>
<circle cx="134.6" cy="74.9" r=".46"/>
<circle cx="137.8" cy="72.4" r=".46"/>
<circle cx="141" cy="69.9" r=".46"/>
<circle cx="109.9" cy="82.6" r=".46"/>
<circle cx="118.7" cy="82.6" r=".46"/>
<circle cx="137.8" cy="47" r=".46"/>
<circle cx="127.6" cy="54.6" r=".46"/>
<circle cx="93.3" cy="47" r=".46"/>
<circle cx="96.5" cy="47" r=".46"/>
<circle cx="102.9" cy="56.5" r=".46"/>
<circle cx="90.2" cy="47" r=".46"/>
<circle cx="99.7" cy="59.1" r=".46"/>
<circle cx="118.7" cy="54.6" r=".46"/>
<circle cx="99.7" cy="47" r=".46"/>
<circle cx="102.9" cy="47" r=".46"/>
<circle cx="73" cy="149.2" r=".46"/>
<circle cx="95.9" cy="118.7" r=".46"/>
<circle cx="141.6" cy="113.7" r=".46"/>
<circle cx="152.4" cy="118.7" r=".46"/>
<circle cx="131.4" cy="121.3" r=".46"/>
<circle cx="152.4" cy="126.4" r=".46"/>
<circle cx="147.3" cy="47" r=".46"/>
<circle cx="150.5" cy="62.2" r=".46"/>
<circle cx="150.5" cy="47" r=".46"/>
<circle cx="147.3" cy="64.8" r=".46"/>
<circle cx="144.1" cy="67.3" r=".46"/>
<circle cx="144.1" cy="47" r=".46"/>
<circle cx="141" cy="47" r=".46"/>
</g>
<g font-size="2.8" fill="#0000c2">
<text x="179.1" y="170.5">MiSTeryNano</text>
<text x="179.1" y="173.7">(c)</text>
<text x="185" y="173.7">2024</text>
<text x="194.2" y="173.7">by</text>
<text x="199.1" y="173.7">Till</text>
<text x="199.3" y="170.5">MIDI Shield</text>
<text x="205.3" y="173.7">Harbaum</text>
<text x="217.9" y="170.5">for</text>
<text x="220.1" y="173.7">&lt;till@harbaum.org&gt;</text>
<text x="223.7" y="170.5">Tang</text>
<text x="232.2" y="170.5">Nano</text>
<text x="241.3" y="170.5">20K</text>
</g>
<g font-size="2.8" fill="#840000">
<text x="178" y="190.9">Title:</text>
<text x="187.7" y="190.9">MiSTeryNano</text>
<text x="208.6" y="190.9">MIDI</text>
<text x="217.2" y="190.9">Shield</text>
</g>
<g font-size="2.1" fill="#840000">
<text x="178" y="184">Sheet:</text>
<text x="178" y="181.2">Till</text>
<text x="183.2" y="181.2">Harbaum</text>
<text x="178" y="186.7">File:</text>
<text x="184.1" y="186.7">misteryshield20k.kicad_sch</text>
<text x="178" y="196.9">KiCad</text>
<text x="178" y="194.1">Size:</text>
<text x="184.7" y="194.1">A4</text>
<text x="185.7" y="196.9">E.D.A.</text>
<text x="194.6" y="196.9">kicad</text>
<text x="200" y="194.1">Date:</text>
<text x="201.8" y="196.9">7.0.10-7.0.10~ubuntu23.10.1</text>
<text x="207" y="194.1">2024-01-11</text>
<text x="263" y="194.3">Rev:</text>
<text x="263" y="196.9">Id:</text>
<text x="267.1" y="196.9">1/1</text>
<text x="269.4" y="194.3">V1.0</text>
</g>
<g font-size="1.8" fill="#840000">
<text x="35" y="11.9">1</text>
<text x="85" y="11.9">2</text>
<text x="135" y="11.9">3</text>
<text x="185" y="11.9">4</text>
<text x="235" y="11.9">5</text>
<text x="285" y="11.9">6</text>
<text x="10.3" y="35.9">A</text>
<text x="285.3" y="35.9">A</text>
<text x="157.9" y="47.9">P74</text>
<text x="157.9" y="45.4">P73</text>
<text x="157.9" y="55.6">P77</text>
<text x="219.2" y="55.6">BL616_IO10</text>
<text x="219.2" y="58.1">BL616_IO11</text>
<text x="219.2" y="60.6">BL616_IO12</text>
<text x="219.2" y="63.2">BL616_IO13</text>
<text x="219.2" y="65.7">BL616_IO14</text>
<text x="247.4" y="64.5">P74</text>
<text x="247.4" y="61.9">P73</text>
<text x="219.2" y="68.3">BL616_IO15</text>
<text x="247.4" y="67">P77</text>
<text x="247.4" y="69.5">P31</text>
<text x="215.4" y="73.3">P49</text>
<text x="247.4" y="72.1">P49</text>
<text x="157.9" y="78.4">P31</text>
<text x="10.3" y="85.9">B</text>
<text x="218.3" y="88.6">MIDI_TX</text>
<text x="219.2" y="86">MIDI_RX</text>
<text x="285.3" y="85.9">B</text>
<text x="204.9" y="112.1">BL616_IO14</text>
<text x="204.9" y="109.5">BL616_IO16</text>
<text x="231.9" y="112.1">BL616_IO15</text>
<text x="231.9" y="109.5">BL616_IO17</text>
<text x="204.9" y="114.6">BL616_IO12</text>
<text x="204.9" y="117.2">BL616_IO10</text>
<text x="231.9" y="117.2">BL616_IO11</text>
<text x="231.9" y="114.6">BL616_IO13</text>
<text x="120.2" y="122.2">MIDI_RX</text>
<text x="10.3" y="135.9">C</text>
<text x="285.3" y="135.9">C</text>
<text x="118.3" y="150.8">MIDI_TX</text>
<text x="10.3" y="185.9">D</text>
<text x="285.3" y="185.9">D</text>
<text x="35" y="199.9">1</text>
<text x="85" y="199.9">2</text>
<text x="135" y="199.9">3</text>
<text x="185" y="199.9">4</text>
<text x="235" y="199.9">5</text>
<text x="285" y="199.9">6</text>
</g>
<g font-size="1.8" fill="#006464">
<text x="65.4" y="35.2">+5V</text>
<text x="147.6" y="41.5">+3.3V</text>
<text x="164.5" y="41.5">J6</text>
<text x="187.2" y="40.2">U2</text>
<text x="72" y="42.6" transform="rotate(-90 72 42.6)">C1</text>
<text x="73.9" y="44.3" transform="rotate(-90 73.9 44.3)">100nF</text>
<text x="101" y="42.8">+5V</text>
<text x="172" y="45.3">IOT40A</text>
<text x="172" y="47.9">IOT34B</text>
<text x="201.2" y="45.3">+5V</text>
<text x="201.2" y="47.9">GND</text>
<text x="211" y="42.1">J7</text>
<text x="217.8" y="47.9">GND</text>
<text x="217.8" y="45.3">+5V</text>
<text x="65.1" y="50.4">GND</text>
<text x="124.7" y="50.4">+3.3V</text>
<text x="172" y="50.4">IOT34A</text>
<text x="172" y="52.9">IOT4B/SDIO_D1</text>
<text x="189.4" y="52.9">IOT27A/SDIO_D2</text>
<text x="198.4" y="50.4">IOT30B</text>
<text x="87.9" y="54" transform="rotate(-90 87.9 54)">R1</text>
<text x="91" y="54" transform="rotate(-90 91 54)">R2</text>
<text x="94.2" y="54" transform="rotate(-90 94.2 54)">R5</text>
<text x="97.4" y="54" transform="rotate(-90 97.4 54)">R6</text>
<text x="100.6" y="54" transform="rotate(-90 100.6 54)">R7</text>
<text x="103.7" y="54" transform="rotate(-90 103.7 54)">R8</text>
<text x="125.3" y="59.9" transform="rotate(-90 125.3 59.9)">Q5</text>
<text x="135.5" y="54.7" transform="rotate(-90 135.5 54.7)">R10</text>
<text x="138.7" y="54.7" transform="rotate(-90 138.7 54.7)">R11</text>
<text x="141.8" y="54.7" transform="rotate(-90 141.8 54.7)">R13</text>
<text x="145" y="54.7" transform="rotate(-90 145 54.7)">R14</text>
<text x="148.2" y="54.7" transform="rotate(-90 148.2 54.7)">R15</text>
<text x="151.4" y="54.7" transform="rotate(-90 151.4 54.7)">R16</text>
<text x="172" y="58">IOT47A/LED0</text>
<text x="172" y="55.5">IOT30A/LCD_CLK</text>
<text x="189.8" y="55.5">IOB42B/LCD_R3</text>
<text x="190" y="58">IOB43A/LCD_R4</text>
<text x="107.5" y="65" transform="rotate(-90 107.5 65)">Q1</text>
<text x="116.4" y="62.4" transform="rotate(-90 116.4 62.4)">Q3</text>
<text x="172" y="60.6">IOT47B/LED1</text>
<text x="172" y="63.1">IOB8A/LCD_B7</text>
<text x="172" y="65.6">IOB8B/LCD_B6</text>
<text x="188.2" y="60.6">IOR36A/I2S_BCLK</text>
<text x="189.8" y="63.1">IOR38A/I2S_DIN</text>
<text x="191.2" y="65.6">IOR45A/PA_EN</text>
<text x="57.3" y="72">J1</text>
<text x="75.6" y="70.1">GND</text>
<text x="172" y="68.2">IOB6A/LCD_HS</text>
<text x="172" y="70.7">IOB6B/LCD_VS</text>
<text x="188" y="70.7">IOR36B/I2S_LRCK</text>
<text x="189.8" y="68.2">IOR49B/LCD_DE</text>
<text x="259.1" y="69.4">J8</text>
<text x="51.9" y="74.5">Joystick</text>
<text x="75.6" y="75.2">+5V</text>
<text x="116.4" y="77.5" transform="rotate(-90 116.4 77.5)">Q4</text>
<text x="125.3" y="74.9" transform="rotate(-90 125.3 74.9)">Q6</text>
<text x="172" y="73.3">IOB14A/LCD_B5</text>
<text x="172" y="75.8">IOB14B/LCD_B4</text>
<text x="190.2" y="73.3">IOR49A/LCD_BL</text>
<text x="199.8" y="75.8">IOT4A</text>
<text x="243.7" y="77.1">+3.3V</text>
<text x="244.8" y="74.5">GND</text>
<text x="107.5" y="80" transform="rotate(-90 107.5 80)">Q2</text>
<text x="172" y="80.9">IOL49A/LED2</text>
<text x="172" y="83.4">IOL51B/LED5</text>
<text x="172" y="78.3">IOB29A/LCD_B3</text>
<text x="188.1" y="78.3">IOT27B/2812_DIN</text>
<text x="199.9" y="83.4">+3V3</text>
<text x="201.2" y="80.9">GND</text>
<text x="217.2" y="83.4">+3.3V</text>
<text x="217.8" y="80.9">GND</text>
<text x="244.8" y="79.6">+5V</text>
<text x="106.9" y="87.9">+3.3V</text>
<text x="172" y="88.5">IOL49B/LED3</text>
<text x="172" y="86">IOL51A/LED4</text>
<text x="198.4" y="86">IOT40B</text>
<text x="198.6" y="88.5">IOT44A</text>
<text x="63.4" y="92.9">GND</text>
<text x="154.1" y="91">+3.3V</text>
<text x="155.3" y="93.6">GND</text>
<text x="172" y="91">+3V3</text>
<text x="172" y="93.6">GND</text>
<text x="188" y="91">IOR38B/EDID_CLK</text>
<text x="188.4" y="93.6">IOR39A/EDID_DAT</text>
<text x="60.3" y="106.9">USB_C_Receptacle_USB2.0</text>
<text x="71.8" y="104.4">J2</text>
<text x="169" y="107.5">J4</text>
<text x="213.3" y="105.6">Conn_02x06_Odd_Even</text>
<text x="223" y="103.1">J5</text>
<text x="77.1" y="112">VBUS</text>
<text x="96.1" y="113.3" transform="rotate(-90 96.1 113.3)">+5V</text>
<text x="138.7" y="109.4">+3.3V</text>
<text x="166.7" y="110.1">MIDI</text>
<text x="171.8" y="110.1">IN</text>
<text x="78.2" y="117.1">CC1</text>
<text x="78.2" y="119.6">CC2</text>
<text x="90.3" y="119.6">5k1</text>
<text x="90.3" y="117.1">5k1</text>
<text x="97" y="117.1">R3</text>
<text x="98.3" y="119.6">R4</text>
<text x="126.8" y="118.3">R9</text>
<text x="132.3" y="119.4" transform="rotate(-90 132.3 119.4)">270</text>
<text x="135.2" y="115.8">U3</text>
<text x="156.8" y="117.1">R17</text>
<text x="156.8" y="119.6">220</text>
<text x="210.5" y="119.6">+5V</text>
<text x="79.1" y="124.7">D-</text>
<text x="93.7" y="125.3">GND</text>
<text x="155.4" y="122.8">D1</text>
<text x="155.4" y="124.7">1N4148W</text>
<text x="209.9" y="122.1">GND</text>
<text x="233.7" y="122.1">GND</text>
<text x="79.1" y="129.8">D+</text>
<text x="79.1" y="127.2">D-</text>
<text x="132.8" y="129.1">H11L1S</text>
<text x="79.1" y="132.3">D+</text>
<text x="139.7" y="133.6">GND</text>
<text x="240.3" y="133.6">+3.3V</text>
<text x="66.3" y="143.1" transform="rotate(-90 66.3 143.1)">SHIELD</text>
<text x="73.9" y="143.1" transform="rotate(-90 73.9 143.1)">GND</text>
<text x="76.9" y="139.9">SBU1</text>
<text x="76.9" y="142.5">SBU2</text>
<text x="135.5" y="141.8">74LVC2G14</text>
<text x="139.1" y="139.3">U1A</text>
<text x="163.5" y="141.8">74LVC2G14</text>
<text x="166.9" y="139.3">U1B</text>
<text x="193.8" y="141.2">MIDI</text>
<text x="196.9" y="138.7">J3</text>
<text x="198.9" y="141.2">OUT</text>
<text x="184.7" y="148.2">R12</text>
<text x="207.6" y="148.2">R18</text>
<text x="244.1" y="146.6" transform="rotate(-90 244.1 146.6)">VCC</text>
<text x="250.2" y="146.9">U1C</text>
<text x="250.2" y="149.5">74LVC2G14</text>
<text x="70.8" y="153.9">GND</text>
<text x="185.4" y="150.7">47</text>
<text x="208.2" y="150.7">47</text>
<text x="216.5" y="150.7">+3.3V</text>
<text x="244.1" y="151.9" transform="rotate(-90 244.1 151.9)">GND</text>
<text x="195.9" y="159.6">GND</text>
<text x="241" y="162.2">GND</text>
<text x="94" y="180.6">H1</text>
<text x="94" y="183.1">MountingHole</text>
<text x="94" y="185.6">H2</text>
<text x="118.1" y="185.6">H4</text>
<text x="118.1" y="180.6">H3</text>
<text x="118.1" y="183.1">MountingHole</text>
<text x="94" y="188.2">MountingHole</text>
<text x="118.1" y="188.2">MountingHole</text>
</g>
<g font-size="1.8" fill="#0000c2">
<text x="91.4" y="45.5">6</text>
<text x="93.8" y="45.5">*</text>
<text x="96" y="45.5">10K</text>
<text x="139.1" y="45.5">6</text>
<text x="141.4" y="45.5">*</text>
<text x="143.6" y="45.5">10K</text>
<text x="110.5" y="52.5">6</text>
<text x="112.9" y="52.5">x</text>
<text x="115.1" y="52.5">BSS123</text>
<text x="119.4" y="89.3">6</text>
<text x="121.8" y="89.3">*</text>
<text x="123.9" y="89.3">Levelshifter</text>
<text x="136" y="89.3">5V/3.3V</text>
<text x="248.3" y="85.5">Spare</text>
<text x="254.8" y="85.5">IO</text>
<text x="219.1" y="127.4">M0S</text>
<text x="224.1" y="127.4">Dock</text>
</g>
<g font-size="1.8" fill="#a90000">
<text x="164.4" y="44.2">1</text>
<text x="164.4" y="46.7">2</text>
<text x="168.9" y="44.2">73</text>
<text x="168.9" y="46.7">74</text>
<text x="205.7" y="44.2">P3</text>
<text x="205.7" y="46.7">P4</text>
<text x="211.4" y="44.2">1</text>
<text x="211.4" y="46.7">2</text>
<text x="164.4" y="49.3">3</text>
<text x="164.4" y="51.8">4</text>
<text x="168.9" y="49.3">75</text>
<text x="168.9" y="51.8">85</text>
<text x="205.7" y="49.3">76</text>
<text x="205.7" y="51.8">80</text>
<text x="211.4" y="49.3">3</text>
<text x="211.4" y="51.8">4</text>
<text x="118.5" y="59.1" transform="rotate(-90 118.5 59.1)">1</text>
<text x="127.4" y="56.6" transform="rotate(-90 127.4 56.6)">1</text>
<text x="164.4" y="54.4">5</text>
<text x="164.4" y="56.9">6</text>
<text x="164.4" y="59.4">7</text>
<text x="168.9" y="56.9">15</text>
<text x="168.9" y="59.4">16</text>
<text x="168.9" y="54.4">77</text>
<text x="205.7" y="56.9">41</text>
<text x="205.7" y="54.4">42</text>
<text x="205.7" y="59.4">56</text>
<text x="211.4" y="54.4">5</text>
<text x="211.4" y="56.9">6</text>
<text x="211.4" y="59.4">7</text>
<text x="70.4" y="62">5</text>
<text x="70.4" y="64.5">9</text>
<text x="109.6" y="61.7" transform="rotate(-90 109.6 61.7)">1</text>
<text x="114.2" y="64.5">3</text>
<text x="121.8" y="64.5">2</text>
<text x="123.1" y="62">3</text>
<text x="130.7" y="62">2</text>
<text x="164.4" y="62">8</text>
<text x="164.4" y="64.5">9</text>
<text x="168.9" y="62">27</text>
<text x="168.9" y="64.5">28</text>
<text x="205.7" y="64.5">51</text>
<text x="205.7" y="62">54</text>
<text x="211.4" y="62">8</text>
<text x="211.4" y="64.5">9</text>
<text x="253.9" y="60.7">1</text>
<text x="253.9" y="63.2">2</text>
<text x="253.9" y="65.8">3</text>
<text x="70.4" y="67.1">4</text>
<text x="70.4" y="69.6">8</text>
<text x="105.3" y="67.1">3</text>
<text x="113" y="67.1">2</text>
<text x="123.1" y="69.6">3</text>
<text x="130.7" y="69.6">2</text>
<text x="163.8" y="67.1">10</text>
<text x="163.8" y="69.6">11</text>
<text x="168.9" y="67.1">25</text>
<text x="168.9" y="69.6">26</text>
<text x="205.7" y="67.1">48</text>
<text x="205.7" y="69.6">55</text>
<text x="210.8" y="67.1">10</text>
<text x="210.8" y="69.6">11</text>
<text x="253.9" y="68.3">4</text>
<text x="253.9" y="70.9">5</text>
<text x="70.4" y="77.2">2</text>
<text x="70.4" y="72.1">3</text>
<text x="70.4" y="74.7">7</text>
<text x="105.3" y="74.7">3</text>
<text x="113" y="74.7">2</text>
<text x="114.2" y="72.1">3</text>
<text x="121.8" y="72.1">2</text>
<text x="127.4" y="76.9" transform="rotate(-90 127.4 76.9)">1</text>
<text x="163.8" y="72.1">12</text>
<text x="163.8" y="74.7">13</text>
<text x="163.8" y="77.2">14</text>
<text x="168.9" y="72.1">29</text>
<text x="168.9" y="74.7">30</text>
<text x="168.9" y="77.2">31</text>
<text x="205.7" y="72.1">49</text>
<text x="205.7" y="77.2">79</text>
<text x="205.7" y="74.7">86</text>
<text x="210.8" y="72.1">12</text>
<text x="210.8" y="74.7">13</text>
<text x="210.8" y="77.2">14</text>
<text x="253.9" y="73.4">6</text>
<text x="253.9" y="75.9">7</text>
<text x="70.4" y="82.3">1</text>
<text x="70.4" y="79.8">6</text>
<text x="109.6" y="82" transform="rotate(-90 109.6 82)">1</text>
<text x="118.5" y="79.4" transform="rotate(-90 118.5 79.4)">1</text>
<text x="163.8" y="79.8">15</text>
<text x="163.8" y="82.3">16</text>
<text x="168.9" y="79.8">17</text>
<text x="168.9" y="82.3">20</text>
<text x="205.7" y="79.8">P5</text>
<text x="205.7" y="82.3">P6</text>
<text x="210.8" y="79.8">15</text>
<text x="210.8" y="82.3">16</text>
<text x="253.9" y="78.5">8</text>
<text x="65.2" y="86.4" transform="rotate(-90 65.2 86.4)">0</text>
<text x="163.8" y="84.8">17</text>
<text x="163.8" y="87.4">18</text>
<text x="163.8" y="89.9">19</text>
<text x="168.8" y="89.9">P1</text>
<text x="168.9" y="87.4">18</text>
<text x="168.9" y="84.8">19</text>
<text x="205.7" y="89.9">53</text>
<text x="205.7" y="87.4">71</text>
<text x="205.7" y="84.8">72</text>
<text x="210.8" y="84.8">17</text>
<text x="210.8" y="87.4">18</text>
<text x="210.8" y="89.9">19</text>
<text x="163.8" y="92.5">20</text>
<text x="168.8" y="92.5">P2</text>
<text x="205.7" y="92.5">52</text>
<text x="210.8" y="92.5">20</text>
<text x="84.5" y="110.9">A4</text>
<text x="219" y="108.3">1</text>
<text x="219" y="110.9">3</text>
<text x="219" y="113.4">5</text>
<text x="227.9" y="108.3">2</text>
<text x="227.9" y="110.9">4</text>
<text x="227.9" y="113.4">6</text>
<text x="84.4" y="118.5">B5</text>
<text x="84.5" y="116">A5</text>
<text x="141.4" y="115.6" transform="rotate(-90 141.4 115.6)">6</text>
<text x="147.2" y="118.5">1</text>
<text x="163.1" y="116">1</text>
<text x="163.1" y="118.5">4</text>
<text x="175.8" y="116">3</text>
<text x="175.8" y="118.5">5</text>
<text x="219" y="116">7</text>
<text x="219" y="118.5">9</text>
<text x="227.3" y="118.5">10</text>
<text x="227.9" y="116">8</text>
<text x="84.5" y="123.6">A7</text>
<text x="135.2" y="121">4</text>
<text x="147.2" y="123.6">2</text>
<text x="169.9" y="123.3" transform="rotate(-90 169.9 123.3)">2</text>
<text x="218.4" y="121">11</text>
<text x="227.3" y="121">12</text>
<text x="84.4" y="131.2">B6</text>
<text x="84.4" y="126.1">B7</text>
<text x="84.5" y="128.7">A6</text>
<text x="141.4" y="128.3" transform="rotate(-90 141.4 128.3)">5</text>
<text x="84.4" y="141.4">B8</text>
<text x="84.5" y="138.8">A8</text>
<text x="243" y="140.4" transform="rotate(-90 243 140.4)">5</text>
<text x="65.2" y="148" transform="rotate(-90 65.2 148)">S1</text>
<text x="72.8" y="147.9" transform="rotate(-90 72.8 147.9)">A1</text>
<text x="130.1" y="149.6">1</text>
<text x="150.4" y="149.6">6</text>
<text x="158" y="149.6">3</text>
<text x="178.4" y="149.6">4</text>
<text x="191.1" y="147.1">3</text>
<text x="191.1" y="149.6">5</text>
<text x="203.8" y="147.1">1</text>
<text x="203.8" y="149.6">4</text>
<text x="197.9" y="154.4" transform="rotate(-90 197.9 154.4)">2</text>
<text x="243" y="155.6" transform="rotate(-90 243 155.6)">2</text>
</g>
<g font-size="1.8" fill="#0f0f0f">
<text x="75.6" y="64.4">BTN2</text>
<text x="153.7" y="61.9">IO_BTN1</text>
<text x="153.7" y="64.4">IO_DOWN</text>
<text x="75.6" y="67">RIGHT</text>
<text x="153.7" y="67">IO_UP</text>
<text x="153.7" y="69.5">IO_RIGHT</text>
<text x="75.6" y="77.1">DOWN</text>
<text x="75.6" y="72">LEFT</text>
<text x="153.7" y="72">IO_LEFT</text>
<text x="153.7" y="74.6">IO_BTN2</text>
<text x="75.6" y="79.7">BTN1</text>
<text x="75.6" y="82.2">UP</text>
</g>
</svg>
